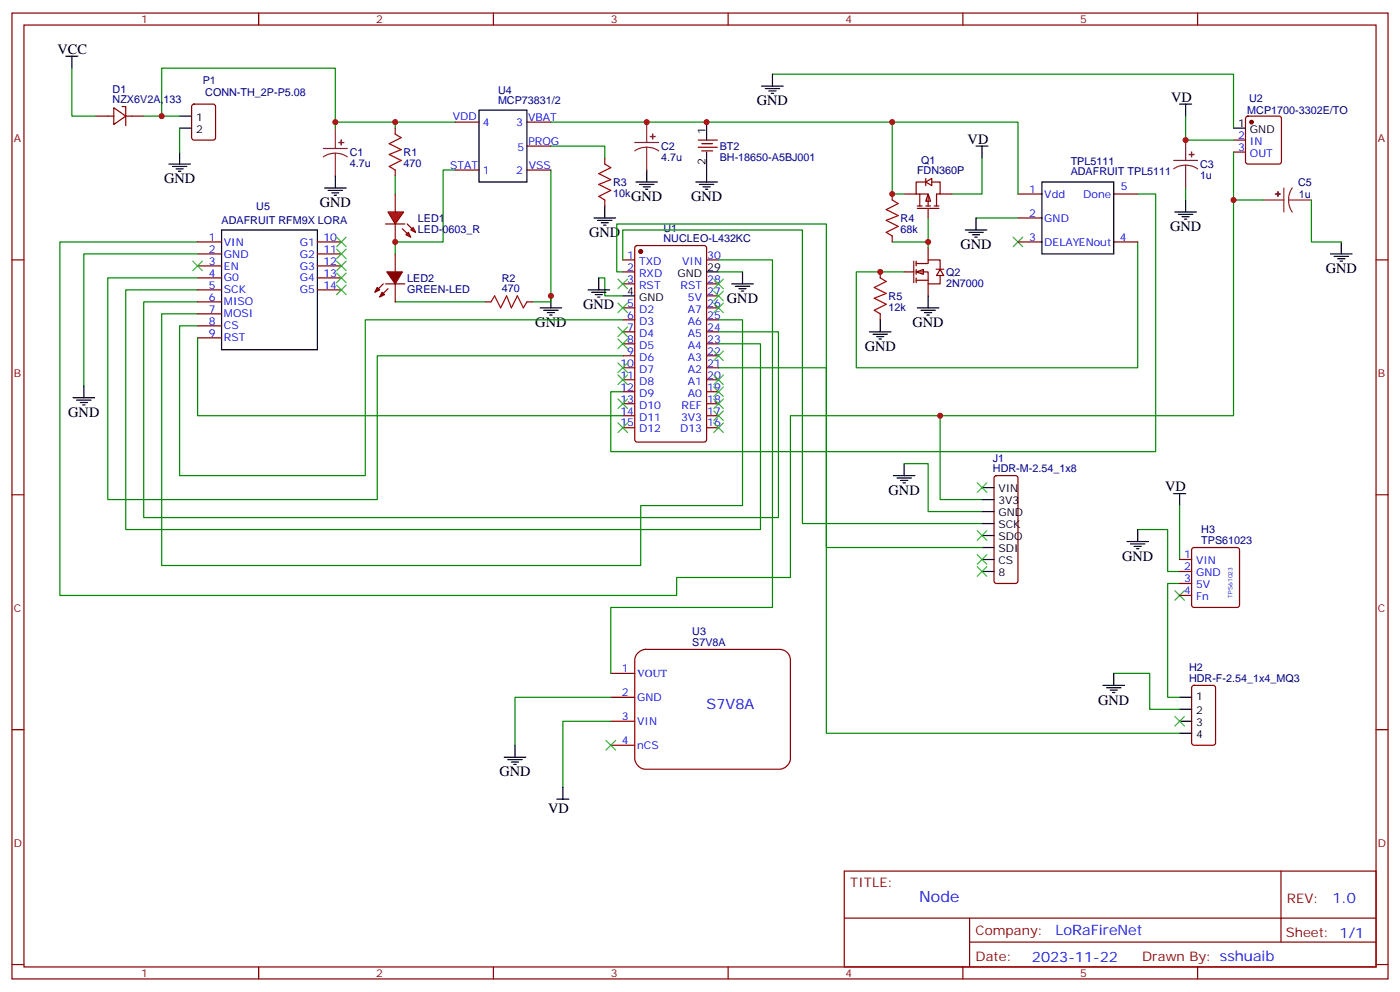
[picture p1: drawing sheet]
<svg xmlns="http://www.w3.org/2000/svg" width="412mm" height="292mm" viewBox="0 0 412 292" stroke-linecap="round" stroke-linejoin="round" font-family="sans-serif">
<g fill="none" stroke="#870000" stroke-width=".35">
<path d="M3.5 3.8h405.4v284.4h-405.4zM7.1 7.4h398.2v277.3h-398.2zM76.2 3.8v3.6M145.3 3.8v3.6M214.5 3.8v3.6M283.6 3.8v3.6M352.8 3.8v3.6M367.1 34.4l.5-.2h9.2l.5 .2 .2 .5v12.7l-.3 .5-.4 .2h-9.2l-.5-.2-.2-.5v-12.7zM178.2 46.5v1.8M178.2 58.9v1.7M363.4 41.2h3.5M363.4 44.8h3.5"/>
<path d="M3.5 76.5h3.6M116.4 74.8v5.2M183.4 76.5h3.6M187.2 72.5l.5-.2h19.7l.7 .4v56.7l-.4 .7h-20l-.7-.4v-56.7zM208.1 76.5h3.6M405.3 76.5h3.6M116.4 83.6v5.3M142.9 88.9h1.7M155.2 88.9h1.8M183.4 80h3.6M183.4 83.6h3.6M183.4 90.6h3.6"/>
<path d="M183.4 94.2h3.6M183.4 97.7h3.6M208.1 83.6h3.6M208.1 90.6h3.6M208.1 94.2h3.6M208.1 97.7h3.6M208.1 87.1h3.6M183.4 101.2h3.6M183.4 104.7h3.6M183.4 108.3h3.6M183.4 111.8h3.6M183.4 115.3h3.6"/>
<path d="M183.4 118.9h3.6M208.1 101.2h3.6M208.1 104.7h3.6M208.1 108.3h3.6M208.1 111.8h3.6M208.1 115.3h3.6M208.1 118.9h3.6M183.4 122.4h3.6M183.4 125.9h3.6M208.1 122.4h3.6M208.1 125.9h3.6M3.5 145.7h3.6"/>
<path d="M405.3 145.7h3.6M3.5 214.8h3.6M405.3 214.8h3.6M248.7 256.4h156.6v28.3h-156.6zM377.3 256.5v20.8M248.7 270.3h156.5M285.6 277.3h119.6M285.6 270.3v14.1M3.5 284h3.6M76.2 284.7v3.5M145.3 284.7v3.5M214.5 284.7v3.5"/>
<path d="M283.6 284.7v3.5M352.8 284.7v3.5M405.3 284h3.6"/>
</g>
<g fill="#870000" stroke="#870000" stroke-width=".35">
<path d="M112.5 86l.7 .7-1.4 .8z"/>
<path d="M111.1 84.6l.7 .7-1.4 .7z"/>
<path d="M114.3 85l-1.4 1.4z"/>
<path d="M111.5 85l1.4-1.4z"/>
<circle cx="188.7" cy="74" r=".53"/>
<circle cx="368.7" cy="35.9" r=".53"/>
</g>
<g fill="none" stroke="#000" stroke-width=".35">
<path d="M224.4 25.4h6.3M225.4 26.1h4.3M226.5 26.8h2.1M227.2 27.5h.7M227.5 21.8v3.6M363.4 37.7h3.5M187.3 53.6h6.4M188.4 54.3h4.2M189.4 55h2.2M190.1 55.7h.8M190.5 50.1v3.5M205 53.6h6.3"/>
<path d="M206 54.3h4.3M207.1 55h2.1M207.8 55.7h.7M208.1 50.1v3.5M349.2 58.9v3.5M175 64.2h6.3M176 64.9h4.3M177.1 65.6h2.1M177.8 66.3h.7M178.2 60.6v3.6M346.1 62.4h6.3M347.1 63.1h4.3"/>
<path d="M348.2 63.8h2.1M348.9 64.5h.7M391.9 74.8h6.4M393 75.5h4.2M394.1 76.2h2.1M394.8 76.9h.7M395.1 71.2v3.6M159.1 90.6h6.4M160.2 91.3h4.2M161.2 92h2.1M161.9 92.7h.7M162.3 87.1v3.5"/>
<path d="M183.4 87.1h3.6M208.1 80h3.6"/>
</g>
<path d="M227.5 21.8h135.9v15.9M162.3 43h15.9v3.5M162.3 50.1v38.8h-5.3M116.4 88.9h26.5" fill="none" stroke="#008700" stroke-width=".35"/>
<path d="M190.5 35.9v6M187 41.9h7M190.5 43.4l-1.9 .2-1.6 .8M190.5 43.4l1.9 .2 1.6 .8M190.5 43.4v6.7M372.2 58.9h6M378.2 55.4v7M379.6 58.9l.2 1.8 .8 1.7M379.6 58.9h6.7M380.6 55.4l-.8 1.6-.2 1.9" fill="none" stroke="#8c2424" stroke-width=".35"/>
<g fill="#8c2424" stroke="#8c2424" stroke-width=".35">
<path d="M376.4 56.4v1.4z"/>
<path d="M375.7 57.1h1.4z"/>
<path d="M191.6 40.2h1.4z"/>
<path d="M192.2 39.5l.1 1.4z"/>
</g>
<path d="M178.2 48.3l1.7 1.1-3.5 1.7 3.5 1.8-3.5 1.4 3.5 1.8-3.5 1.7 1.8 1.1M144.6 88.9l1.1-1.8 1.8 3.5 1.7-3.5 1.4 3.5 1.8-3.5 1.8 3.5 1-1.7" fill="none" stroke="#a10000" stroke-width=".35"/>
<path d="M113.6 83.6h5.6z" fill="#f00" stroke="#870000" stroke-width=".35"/>
<path d="M113.9 80h4.6l-2.1 3.6z" fill="#870000" stroke="#870000" stroke-width=".35"/>
<path d="M116.4 51.8v5.3M134.1 50.1h-3.6v21.1h-14.1v3.6" fill="none" stroke="#008700" stroke-width=".35"/>
<g fill="#f00" stroke="#870000" stroke-width=".35">
<path d="M114.3 62.4h4.6l-2.5 3.5z"/>
<path d="M113.6 65.9h5.6z"/>
</g>
<g fill="#870000" stroke="#870000" stroke-width=".35">
<path d="M119.9 65.9l1.5 1.4z"/>
<path d="M118.5 67.3l1.4 1.5z"/>
</g>
<g fill="#f00" stroke="#870000" stroke-width=".35">
<path d="M121 67.7l.7-.7 .7 1.4z"/>
<path d="M119.6 69.1l.7-.7 .7 1.4z"/>
</g>
<g fill="none" stroke="#870000" stroke-width=".35">
<path d="M56.7 30.9l.4-.2h5.7l.6 .4 .1 9.4-.5 .7h-5.9l-.6-.4-.1-9.4zM116.4 37.7v1.8M134.1 35.9h7M155.2 35.9h7.1M116.4 50.1v1.7M116.4 57.1v5.3M134.1 50.1h7M155.2 50.1h7.1M155.2 43h7.1M205.7 41.2h5.6M205.7 43.4h5.6M206.7 42.3h3.2"/>
<path d="M206.7 44.4h3.2M262.8 57.1v1.8M299.9 57.1h7M328.1 57.1h7M58.2 71.2h7.1M58.2 74.8h7.1M58.2 78.3h7.1M93.5 71.2h7M93.5 74.8h7M93.5 78.3h7M116.4 65.9v5.3M262.8 69.5v1.7"/>
<path d="M299.9 71.2h7M299.9 64.2h7M328.1 71.2h7M58.2 81.8h7.1M58.2 85.3h7.1M58.2 88.9h7.1M58.2 92.4h7.1M58.2 95.9h7.1M58.2 99.4h7.1M93.5 81.8h7M93.5 85.3h7M259.3 80v1.8"/>
<path d="M259.3 92.4v1.8M351.2 202l.5-.2h5.7l.6 .4 .1 16.5-.5 .6-5.9 .1-.6-.5-.1-16.4z"/>
</g>
<path d="M116.4 39.5l1.8 1-3.5 1.8 3.5 1.8-3.5 1.4 3.5 1.7-3.5 1.8 1.7 1.1M262.8 58.9l1.8 1-3.5 1.8 3.5 1.8-3.5 1.4 3.5 1.7-3.5 1.8 1.7 1.1M259.3 81.8l1.8 1.1-3.6 1.7 3.6 1.8-3.6 1.4 3.6 1.8-3.6 1.7 1.8 1.1" fill="none" stroke="#a10000" stroke-width=".35"/>
<g fill="none" stroke="#000" stroke-width=".35">
<path d="M19.4 16.5h3.5M21.2 16.5v3.6M52.9 34.2h3.5M52.9 37.7h3.5M141.1 32.4h14.1v21.2h-14.1zM208.1 35.9v5.3M49.7 48.3h6.4M50.8 49h4.2M51.9 49.7h2.1M52.6 50.4h.7M52.9 44.8v3.5M95.6 55.4h6.4"/>
<path d="M96.7 56.1h4.2M97.7 56.8h2.1M98.4 57.5h.7M98.8 51.8v3.6M208.1 44.8v5.3M287.5 43h3.5M289.3 43v3.5M306.9 53.6h21.2v21.2h-21.2zM65.3 67.7h28.2v35.3h-28.2zM284.3 67.7h6.4M285.4 68.4h4.2M286.5 69.1h2.1"/>
<path d="M287.2 69.8h.7M287.5 64.2v3.5M215.5 83.6h6.4M216.6 84.3h4.2M217.7 85h2.1M218.4 85.7h.7M218.7 80v3.6M256.1 97.7h6.4M257.2 98.4h4.2M258.2 99.1h2.1M258.9 99.8h.7M259.3 94.2v3.5"/>
<path d="M21.5 117.1h6.4M22.6 117.8h4.2M23.6 118.5h2.2M24.3 119.2h.7M24.7 113.6v3.5M266.3 136.5v3.5M263.2 140h6.3M264.2 140.7h4.3M265.3 141.4h2.1M266 142.1h.7M347.5 205.3h3.5M347.5 208.8h3.5"/>
<path d="M347.5 212.3h3.5M347.5 215.9h3.5"/>
</g>
<path d="M98.8 37.7v6M95.2 43.7h7.1M98.8 45.1l-1.9 .3-1.7 .8M98.8 45.1l1.8 .3 1.7 .8M98.8 45.1v6.7" fill="none" stroke="#8c2424" stroke-width=".35"/>
<g fill="#8c2424" stroke="#8c2424" stroke-width=".35">
<path d="M99.8 41.9l1.4 .1z"/>
<path d="M100.5 41.2v1.5z"/>
</g>
<g fill="none" stroke="#008700" stroke-width=".35">
<path d="M47.6 34.2v-14.1h51.2v17.6M52.9 37.7v7.1M116.4 35.9v1.8M289.3 46.5v10.6h-8.8M349.2 55.4v3.5M363.4 44.8v77.6h-130.6v47.6h-33.5v5.3h-181.7v-104.1h40.6M363.4 58.9h8.8M386.3 58.9v12.3h8.8M58.2 74.8h-33.5v38.8M262.8 71.2h10.6M273.4 64.2v8.8M287.5 64.2h12.4"/>
<path d="M335.1 71.2v37.1h-82.9v-28.3h14.1M58.2 85.3h-21.2v70.6h187v-54.7h-12.3M58.2 88.9h-15.9v63.5h187v-54.7h-17.6M58.2 92.4h-10.6v74.1h141.1v-17.7h30v-54.6h-7M58.2 81.8h-26.5v65.3h79.4v-42.4h72.3M183.4 94.2h-75.8v45.8h-54.7v-44.1h5.3"/>
</g>
<g fill="none" stroke="#3c3" stroke-width=".35">
<path d="M56.8 76.9l2.8 2.8M59.6 76.9l-2.8 2.8M99.1 73.3l2.9 2.9M99.1 76.9l2.9 2.8M102 73.3l-2.9 2.9M102 76.9l-2.9 2.8M298.4 69.8l2.9 2.8M301.3 69.8l-2.9 2.8M99.1 80.4l2.9 2.8M102 80.4l-2.9 2.8M182 82.2l2.9 2.8M184.9 82.2l-2.9 2.8"/>
<path d="M210.3 82.2l2.8 2.8M210.3 85.7l2.8 2.8M210.3 89.2l2.8 2.8M213.1 82.2l-2.8 2.8M213.1 85.7l-2.8 2.8M213.1 89.2l-2.8 2.8M182 117.4l2.9 2.9M182 110.4l2.9 2.8M182 106.9l2.9 2.8M184.9 110.4l-2.9 2.8M184.9 117.4l-2.9 2.9M184.9 106.9l-2.9 2.8"/>
<path d="M210.3 103.3l2.8 2.9M210.3 113.9l2.8 2.8M210.3 117.4l2.8 2.9M213.1 103.3l-2.8 2.9M213.1 113.9l-2.8 2.8M213.1 117.4l-2.8 2.9M182 124.5l2.9 2.8M184.9 124.5l-2.9 2.8M210.3 124.5l2.8 2.8M213.1 124.5l-2.8 2.8M346.1 210.9l2.8 2.8M348.9 210.9l-2.8 2.8"/>
</g>
<path d="M273.4 57.1l.7 2.1h-1.4z" fill="#fff" stroke="#870000" stroke-width=".35"/>
<g fill="none" stroke="#870000" stroke-width=".35">
<path d="M266.3 57.1h3.6M269.9 57.1h3.5v3.5M270.9 57.1v3.5M272.7 53.6l1.8-1.1v2.1zM272.7 53.6h-2.8v3.5M272.7 52.5v2.1M274.5 53.6h2.4v3.5h-1v3.5M276.9 57.1h3.6M270.2 61.3h6.4M270.2 60.6h1.4M272.7 60.6h1.4M273.4 61.3v2.9"/>
<path d="M275.2 60.6h1.4"/>
</g>
<path d="M269.9 80l2.1-.7v1.5z" fill="#fff" stroke="#870000" stroke-width=".35"/>
<g fill="none" stroke="#870000" stroke-width=".35">
<path d="M28.2 34.2h5.3M33.5 31.7l3.5 2.5-3.5 2.5zM36 31.4h1v5.6M37 34.2h5.3M269.2 76.9v6.3M269.9 77.6h3.5v-1.1h3.5v2.8M269.9 76.9v1.4M269.9 79.3v1.5M273.4 73v3.5M275.8 79.3h2.2M276.9 79.3l1.1 1.8h-2.1zM266.3 80h2.9"/>
<path d="M269.9 80h3.5v3.6h3.5v-2.5M269.9 82.5h3.5M269.9 81.8v1.4M273.4 83.6v3.5M293 140.2l.5-.2h5.7l.5 .2 .2 .5v30.4l-.3 .5-.4 .2h-5.7l-.5-.3-.2-.4v-30.4zM347.5 164.7h3.5M347.5 168.2h3.5M347.5 171.8h3.5M347.5 175.3h3.5M351.2 161.4l.5-.2h12.7l.5 .2 .2 .5v16.2l-.2 .5-.5 .2h-12.7l-.5-.2-.2-.5v-16.2z"/>
</g>
<g fill="none" stroke="#000" stroke-width=".35">
<path d="M347.5 30.7h3.5M349.2 30.7v3.5M173.2 85.3h6.4M174.3 86h4.2M175.3 86.7h2.1M176 87.5h.7M176.4 81.8v3.5M270.2 90.6h6.4M271.3 91.3h4.2M272.3 92h2.2M273 92.7h.8M273.4 87.1v3.5"/>
<path d="M289.3 143.5h3.5M289.3 147.1h3.5M289.3 150.6h3.5M289.3 154.1h3.5M289.3 157.7h3.5M332 159.4h6.3M335.1 155.9v3.5M345.7 145.3h3.5M347.5 145.3v3.5M289.3 161.2h3.5M289.3 164.7h3.5M289.3 168.2h3.5"/>
<path d="M333 160.1h4.3M334.1 160.8h2.1M334.8 161.5h.7M328.1 198.2v3.6M324.9 201.8h6.4M326 202.5h4.2M327 203.2h2.1M327.7 203.9h.7"/>
</g>
<g fill="none" stroke="#008700" stroke-width=".35">
<path d="M21.2 20.1v14.1h7M42.3 34.2h10.6M98.8 35.9h35.3M162.3 35.9h137.6v21.2M262.8 35.9v21.2h3.5M349.2 34.2v7h14.2M335.1 57.1h5.3v75.9h-160.5v-17.7h3.5M183.4 76.5v-8.8h53v86.4h52.9M58.2 99.4v23h125.2M176.4 81.8h1.8v5.3h5.2M183.4 80h-1.7v-14.1h61.7v95.3h45.9M211.7 80h7"/>
<path d="M211.7 108.3h31.7v107.6h104.1M266.3 136.5h7.1v14.1h15.9M276.9 122.4v24.7h12.4M335.1 155.9h8.9v12.3h3.5M347.5 148.8v15.9M347.5 171.8h-3.5v33.5h3.5M328.1 198.2h10.6v10.6h8.8"/>
</g>
<g fill="none" stroke="#3c3" stroke-width=".35">
<path d="M99.1 69.8l2.9 2.8M102 69.8l-2.9 2.8M99.1 83.9l2.9 2.8M102 83.9l-2.9 2.8M182 96.3l2.9 2.8M182 99.8l2.9 2.8M182 89.2l2.9 2.8M184.9 96.3l-2.9 2.8M184.9 99.8l-2.9 2.8M184.9 89.2l-2.9 2.8M210.3 110.4l2.8 2.8M213.1 110.4l-2.8 2.8"/>
<path d="M287.9 142.1l2.8 2.9M287.9 156.2l2.8 2.9M290.7 142.1l-2.8 2.9M290.7 156.2l-2.8 2.9M287.9 166.8l2.8 2.9M287.9 163.3l2.8 2.8M290.7 166.8l-2.8 2.9M290.7 163.3l-2.8 2.8M346.1 173.9l2.8 2.8M348.9 173.9l-2.8 2.8"/>
</g>
<path d="M345.7 47.2h7.1M349.2 48.6l-1.8 .3-1.7 .8M349.2 48.6l1.9 .3 1.7 .8M349.2 41.2v6M349.2 48.6v6.8" fill="none" stroke="#8c2424" stroke-width=".35"/>
<g fill="#8c2424" stroke="#8c2424" stroke-width=".35">
<path d="M350.3 45.5h1.4z"/>
<path d="M351 44.8v1.4z"/>
</g>
<path d="M187.8 192.4a3.4 3.4 0 0 1 2.3-1.2h39.6a3.2 3.2 0 0 1 3.1 3.1v29a3.4 3.4 0 0 1-3.1 3.1h-39.6a3.4 3.4 0 0 1-3.1-3.1v-29l.1-.7z" fill="#fff" stroke="#870000" stroke-width=".35"/>
<path d="M179.9 198.2h7.1M179.9 205.3h7.1M179.9 212.3h7.1M179.9 219.4h7.1" fill="none" stroke="#870000" stroke-width=".35"/>
<path d="M210.3 121l2.8 2.8M213.1 121l-2.8 2.8M178.5 218l2.8 2.8M181.3 218l-2.8 2.8" fill="none" stroke="#3c3" stroke-width=".35"/>
<path d="M211.7 76.5h15.8v102.3h-47.6v19.4M179.9 205.3h-28.2v14.1M179.9 212.3h-14.1v19.4" fill="none" stroke="#008700" stroke-width=".35"/>
<path d="M151.7 219.4v3.5M148.5 222.9h6.4M149.6 223.6h4.2M150.6 224.3h2.2M151.3 225h.7M164 235.3h3.6M165.8 231.7v3.6" fill="none" stroke="#000" stroke-width=".35"/>
<g fill="#c00">
<circle cx="162.3" cy="87.1" r=".88"/>
<circle cx="116.4" cy="71.2" r=".88"/>
<circle cx="259.3" cy="80" r=".88"/>
<circle cx="273.4" cy="71.2" r=".88"/>
<circle cx="262.8" cy="57.1" r=".88"/>
<circle cx="262.8" cy="35.9" r=".88"/>
<circle cx="190.5" cy="35.9" r=".88"/>
<circle cx="47.6" cy="34.2" r=".88"/>
<circle cx="98.8" cy="35.9" r=".88"/>
<circle cx="116.4" cy="35.9" r=".88"/>
<circle cx="349.3" cy="41.2" r=".88"/>
<circle cx="208.1" cy="35.9" r=".88"/>
<circle cx="363.4" cy="58.9" r=".88"/>
<circle cx="276.9" cy="122.4" r=".88"/>
</g>
<text font-size="4.6" fill="#00f" x="270.8" y="265.5">Node</text>
<g font-size="4.2">
<text x="16.9" y="15.8">VCC</text>
<text x="345" y="30">VD</text>
<text x="223" y="31">GND</text>
<text x="285" y="42.3">VD</text>
<text x="48.3" y="53.9">GND</text>
<text x="185.9" y="59.2">GND</text>
<text x="203.6" y="59.2">GND</text>
<text x="94.2" y="61">GND</text>
<text x="173.6" y="69.8">GND</text>
<text x="344.7" y="68.1">GND</text>
<text x="282.9" y="73.3">GND</text>
<text x="390.5" y="80.4">GND</text>
<text x="214.1" y="89.2">GND</text>
<text x="171.8" y="91">GND</text>
<text x="157.7" y="96.3">GND</text>
<text x="268.8" y="96.3">GND</text>
<text x="254.7" y="103.3">GND</text>
<text x="20.1" y="122.7">GND</text>
<text x="261.8" y="145.7">GND</text>
<text x="343.3" y="144.6">VD</text>
<text x="330.6" y="165.1">GND</text>
<text x="323.5" y="207.4">GND</text>
<text x="147.1" y="228.6">GND</text>
<text x="161.5" y="239.2">VD</text>
</g>
<g font-size="4.2" fill="#00f">
<text x="208.1" y="208.8">S7V8A</text>
<text x="392.5" y="265.7">1.0</text>
<text x="310.9" y="275.3">LoRaFireNet</text>
<text x="304" y="283.1">2023-11-22</text>
</g>
<g font-size="3.9" fill="#800">
<text x="250.5" y="261">TITLE:</text>
<text x="379.1" y="265.7">REV:</text>
<text x="287.4" y="275.2">Company:</text>
<text x="378.7" y="275.8">Sheet: 1/1</text>
<text x="287.4" y="282.9">Date:</text>
<text x="336.4" y="283">Drawn By: sshuaib</text>
</g>
<g font-size="3.2" fill="#800">
<text x="41.6" y="6.8">1</text>
<text x="110.8" y="6.8">2</text>
<text x="179.9" y="6.8">3</text>
<text x="249.1" y="6.8">4</text>
<text x="318.2" y="6.8">5</text>
<text x="4.1" y="41.9">A</text>
<text x="405.9" y="41.9">A</text>
<text x="4.1" y="111.1">B</text>
<text x="405.9" y="111.1">B</text>
<text x="4.1" y="180.2">C</text>
<text x="405.9" y="180.2">C</text>
<text x="4.1" y="249.4">D</text>
<text x="405.9" y="249.4">D</text>
<text x="41.6" y="287.7">1</text>
<text x="110.8" y="287.7">2</text>
<text x="179.9" y="287.7">3</text>
<text x="249.1" y="287.7">4</text>
<text x="318.2" y="287.7">5</text>
</g>
<g font-size="3.2" fill="#000080">
<text x="33.2" y="27.2">D1</text>
<text x="59.7" y="24.7">P1</text>
<text x="60.5" y="28.3">CONN-TH_2P-P5.08</text>
<text x="146.7" y="27.6">U4</text>
<text x="367.9" y="30">U2</text>
<text x="33.2" y="30.3">NZX6V2A,133</text>
<text x="146.7" y="30.7">MCP73831/2</text>
<text x="367.4" y="33.6">MCP1700-3302E/TO</text>
<text x="103" y="46">C1</text>
<text x="118.9" y="46">R1</text>
<text x="194.7" y="47.4">4.7u</text>
<text x="194.7" y="44.3">C2</text>
<text x="212" y="47.3">BH-18650-A5BJ001</text>
<text x="212" y="44.2">BT2</text>
<text x="103" y="49.1">4.7u</text>
<text x="118.9" y="49.1">470</text>
<text x="270.1" y="51.2">FDN360P</text>
<text x="271.4" y="48.3">Q1</text>
<text x="315.4" y="51.6">ADAFRUIT TPL5111</text>
<text x="315.4" y="48.5">TPL5111</text>
<text x="353.5" y="52.6">1u</text>
<text x="353.5" y="49.5">C3</text>
<text x="180.6" y="57.9">10k</text>
<text x="180.6" y="54.8">R3</text>
<text x="382.4" y="54.8">C5</text>
<text x="382.6" y="58.3">1u</text>
<text x="65.3" y="65.9">ADAFRUIT RFM9X LORA</text>
<text x="75.5" y="61.8">U5</text>
<text x="123.1" y="65.4">LED1</text>
<text x="265.3" y="65.3">R4</text>
<text x="123.1" y="68.5">LED-0603_R</text>
<text x="195.5" y="71.2">NUCLEO-L432KC</text>
<text x="195.5" y="68.2">U1</text>
<text x="265.3" y="68.5">68k</text>
<text x="119.9" y="83.1">LED2</text>
<text x="147.8" y="82.9">R2</text>
<text x="278.7" y="81.2">Q2</text>
<text x="119.9" y="86.2">GREEN-LED</text>
<text x="147.8" y="86">470</text>
<text x="261.8" y="88.3">R5</text>
<text x="278.7" y="84.4">2N7000</text>
<text x="261.8" y="91.4">12k</text>
<text x="292.5" y="135.9">J1</text>
<text x="292.5" y="139">HDR-M-2.54_1x8</text>
<text x="353.8" y="160.1">TPS61023</text>
<text x="353.8" y="157">H3</text>
<text x="203.9" y="190.1">S7V8A</text>
<text x="203.9" y="186.9">U3</text>
<text x="350.2" y="197.7">H2</text>
<text x="350.2" y="200.7">HDR-F-2.54_1x4_MQ3</text>
</g>
<g font-size="3.2">
<text x="57.7" y="35.6">1</text>
<text x="57.7" y="39.1">2</text>
<text x="207.8" y="39.5" transform="rotate(-90 207.8 39.5)">1</text>
<text x="364.7" y="37.4">1</text>
<text x="368.2" y="39.1">GND</text>
<text x="207.8" y="48.5" transform="rotate(-90 207.8 48.5)">2</text>
<text x="199.6" y="81.5">GND</text>
<text x="208.3" y="79.7">29</text>
<text x="184.8" y="86.7">4</text>
<text x="188.3" y="88.5">GND</text>
<text x="294.1" y="145">VIN</text>
<text x="294.1" y="148.5">3V3</text>
<text x="294.1" y="152">GND</text>
<text x="294.1" y="155.5">SCK</text>
<text x="294.1" y="159.1">SDO</text>
<text x="294.1" y="162.6">SDI</text>
<text x="294.1" y="166.1">CS</text>
<text x="294.1" y="169.7">8</text>
<text x="352.3" y="206">1</text>
<text x="352.3" y="210.2">2</text>
<text x="352.3" y="213.7">3</text>
<text x="352.3" y="217.3">4</text>
</g>
<g font-size="3.2" fill="#00f">
<text x="133.3" y="35.2">VDD</text>
<text x="155.6" y="35.6">VBAT</text>
<text x="142.3" y="37">4</text>
<text x="152" y="37">3</text>
<text x="364.7" y="40.9">2</text>
<text x="152.4" y="44.4">5</text>
<text x="155.7" y="42.7">PROG</text>
<text x="364.7" y="44.4">3</text>
<text x="368.2" y="42.7">IN</text>
<text x="368.2" y="46.2">OUT</text>
<text x="132.6" y="49.7">STAT</text>
<text x="142.3" y="51.1">1</text>
<text x="152" y="51.1">2</text>
<text x="155.8" y="49.7">VSS</text>
<text x="303.1" y="56.8">1</text>
<text x="307.6" y="58.2">Vdd</text>
<text x="319.1" y="58.2">Done</text>
<text x="330.2" y="56.1">5</text>
<text x="303.1" y="63.8">2</text>
<text x="307.6" y="65.2">GND</text>
<text x="61.5" y="70.9">1</text>
<text x="95.2" y="70.9">10</text>
<text x="303.1" y="70.9">3</text>
<text x="329.8" y="70.9">4</text>
<text x="61.5" y="74.4">2</text>
<text x="61.5" y="77.9">3</text>
<text x="66" y="72.3">VIN</text>
<text x="66" y="75.8">GND</text>
<text x="88.3" y="72.3">G1</text>
<text x="88.3" y="75.8">G2</text>
<text x="95.2" y="74.4">11</text>
<text x="95.2" y="77.9">12</text>
<text x="184.8" y="76.2">1</text>
<text x="188.3" y="77.9">TXD</text>
<text x="201" y="77.9">VIN</text>
<text x="208.3" y="76.2">30</text>
<text x="307.6" y="72.3">DELAYENout</text>
<text x="61.5" y="81.5">4</text>
<text x="66" y="79.3">EN</text>
<text x="66" y="82.9">G0</text>
<text x="88.3" y="79.3">G3</text>
<text x="88.3" y="82.9">G4</text>
<text x="95.2" y="81.5">13</text>
<text x="184.8" y="79.7">2</text>
<text x="184.8" y="83.2">3</text>
<text x="188.3" y="81.5">RXD</text>
<text x="208.3" y="83.2">28</text>
<text x="61.5" y="85">5</text>
<text x="61.5" y="88.5">6</text>
<text x="66" y="86.4">SCK</text>
<text x="66" y="89.9">MISO</text>
<text x="88.3" y="86.4">G5</text>
<text x="95.2" y="85">14</text>
<text x="188.3" y="85">RST</text>
<text x="200.5" y="85">RST</text>
<text x="202.6" y="88.5">5V</text>
<text x="208.3" y="86.7">27</text>
<text x="61.5" y="92">7</text>
<text x="61.5" y="95.6">8</text>
<text x="66" y="93.5">MOSI</text>
<text x="184.8" y="90.3">5</text>
<text x="184.8" y="93.8">6</text>
<text x="188.3" y="92">D2</text>
<text x="188.3" y="95.6">D3</text>
<text x="202.6" y="95.6">A6</text>
<text x="202.6" y="92">A7</text>
<text x="208.3" y="93.8">25</text>
<text x="208.3" y="90.3">26</text>
<text x="61.5" y="99.1">9</text>
<text x="66" y="97">CS</text>
<text x="66" y="100.5">RST</text>
<text x="184.8" y="97.3">7</text>
<text x="184.8" y="100.9">8</text>
<text x="188.3" y="99.1">D4</text>
<text x="202.6" y="99.1">A5</text>
<text x="208.3" y="100.9">23</text>
<text x="208.3" y="97.3">24</text>
<text x="182.8" y="107.9">10</text>
<text x="184.8" y="104.4">9</text>
<text x="188.3" y="102.6">D5</text>
<text x="188.3" y="106.2">D6</text>
<text x="202.6" y="106.2">A3</text>
<text x="202.6" y="102.6">A4</text>
<text x="208.3" y="107.9">21</text>
<text x="208.3" y="104.4">22</text>
<text x="182.8" y="111.4">11</text>
<text x="188.3" y="109.7">D7</text>
<text x="188.3" y="113.2">D8</text>
<text x="202.6" y="113.2">A1</text>
<text x="202.6" y="109.7">A2</text>
<text x="208.3" y="111.4">20</text>
<text x="182.8" y="115">12</text>
<text x="182.8" y="118.5">13</text>
<text x="188.3" y="116.7">D9</text>
<text x="202.6" y="116.7">A0</text>
<text x="208.3" y="118.5">18</text>
<text x="208.3" y="115">19</text>
<text x="182.8" y="122">14</text>
<text x="182.8" y="125.6">15</text>
<text x="188.3" y="120.3">D10</text>
<text x="188.3" y="123.8">D11</text>
<text x="200.6" y="123.8">3V3</text>
<text x="200.8" y="120.3">REF</text>
<text x="208.3" y="125.6">16</text>
<text x="208.3" y="122">17</text>
<text x="188.3" y="127.3">D12</text>
<text x="200.4" y="127.3">D13</text>
<text x="348.8" y="164.4">1</text>
<text x="348.8" y="167.9">2</text>
<text x="352.3" y="166.1">VIN</text>
<text x="348.8" y="171.4">3</text>
<text x="352.3" y="169.7">GND</text>
<text x="352.3" y="173.2">5V</text>
<text x="348.8" y="174.9">4</text>
<text x="352.3" y="176.7">Fn</text>
<text x="183.2" y="197.9">1</text>
<text x="187.7" y="199.3">VOUT</text>
<text x="183.2" y="204.9">2</text>
<text x="187.7" y="206.3">GND</text>
<text x="183.2" y="212">3</text>
<text x="187.7" y="213.4">VIN</text>
<text x="183.2" y="219">4</text>
<text x="187.7" y="220.5">nCS</text>
</g>
<text font-size="1.8" fill="#00f" x="363" y="175.9" transform="rotate(-90 363 175.9)">TPS61023</text>
</svg>
